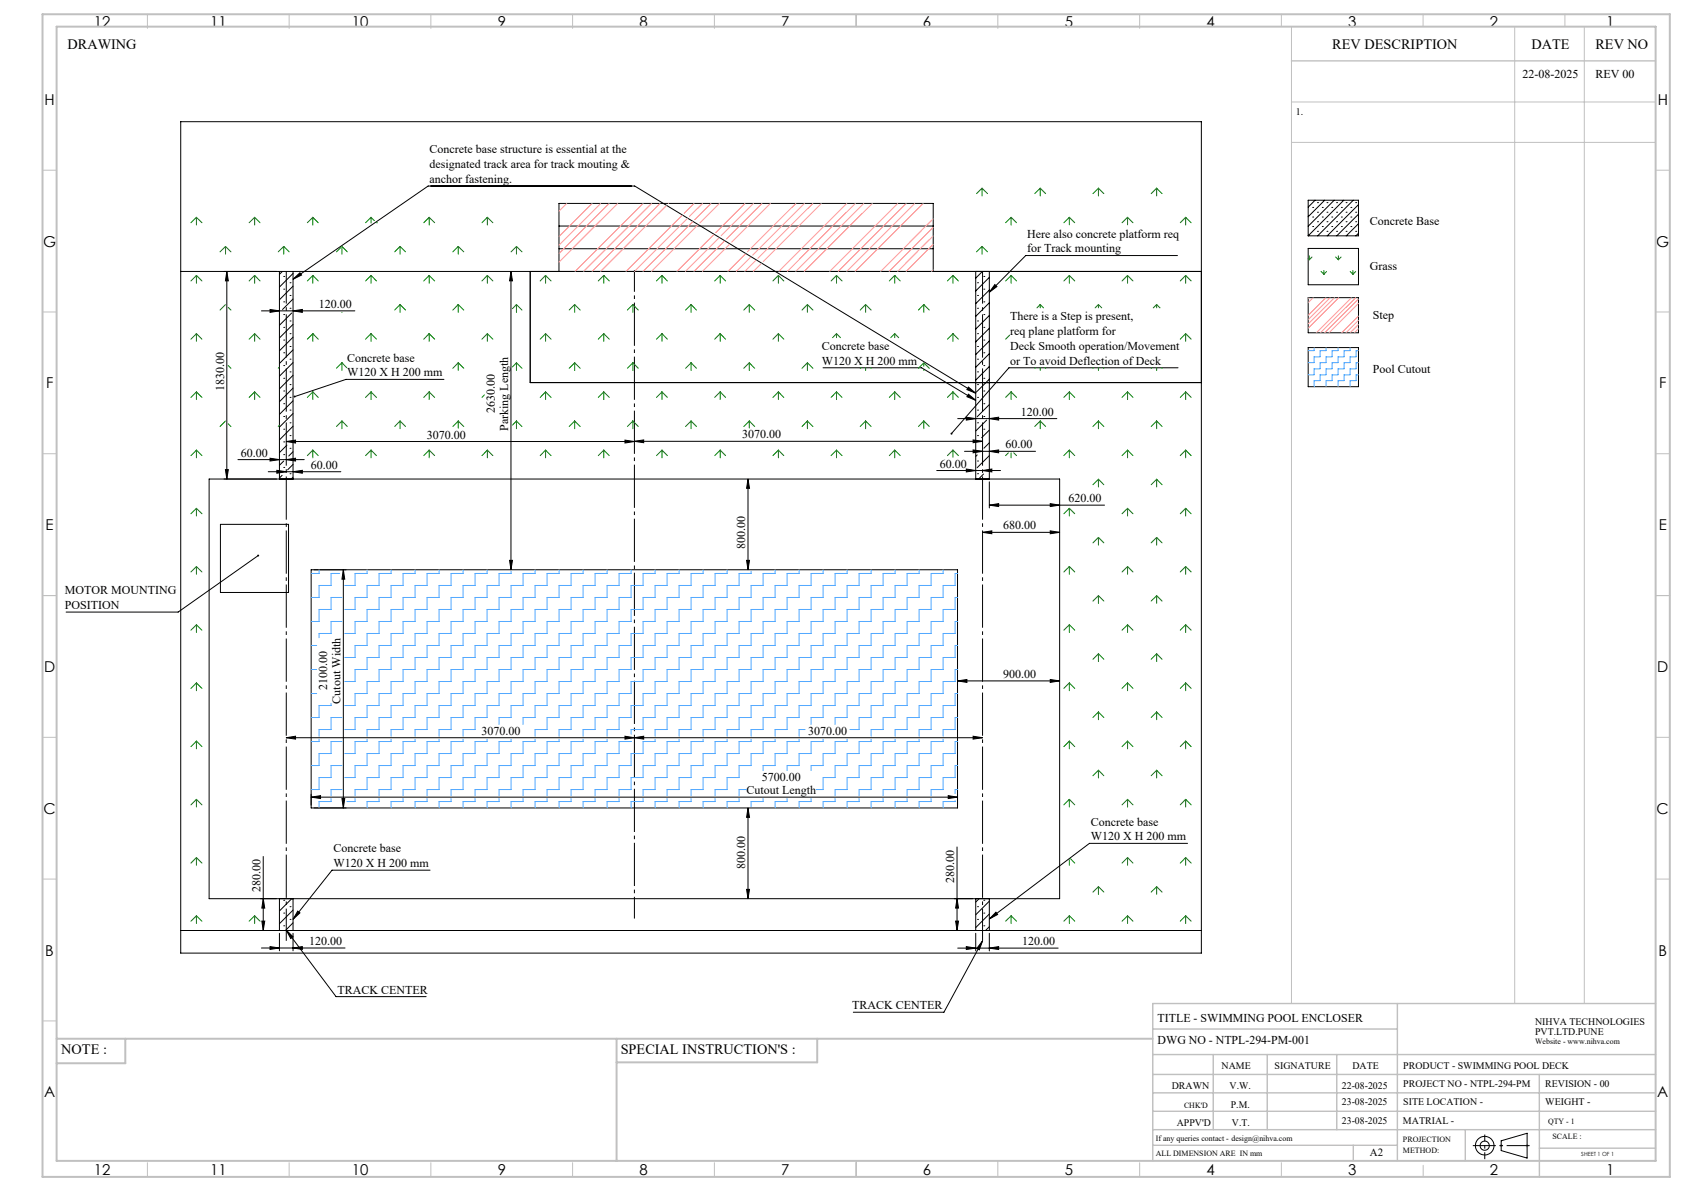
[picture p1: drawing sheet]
<svg xmlns="http://www.w3.org/2000/svg" width="594mm" height="420mm" viewBox="0 0 594 420" stroke-linecap="round" stroke-linejoin="round" font-family="sans-serif">
<g fill="none" stroke="#000" stroke-width=".35">
<path d="M63.7 42.9h360.1v293.2h-360.1zM197.2 79.7h132M461.4 70.6h17.8v12.6h-17.8zM463 73.1h.1M463 76.5h.1M463 79.9h.1M463.9 70.6l-2.5 2.4M464.7 71.5h.1M464.7 74.8h.1M464.7 78.2h.1M466.4 73.1h.1M466.4 76.5h.1"/>
<path d="M466.4 79.9h.1M467.3 70.6l-5.9 5.8M468.1 71.5h.1M468.1 74.8h.1M468.1 78.2h.1M469.8 73.1h.1M469.8 76.5h.1M469.8 79.9h.1M470.6 70.6l-9.2 9.2M471.5 71.5h.1M471.5 74.8h.1M471.5 78.2h.1"/>
<path d="M473.1 73.1h.1M473.1 76.5h.1M473.1 79.9h.1M474 70.6l-12.6 12.6M474.8 71.5h.1M474.8 74.8h.1M474.8 78.2h.1M476.5 73.1h.1M476.5 76.5h.1M476.5 79.9h.1M477.3 70.6l-12.5 12.6M478.2 71.5h.1"/>
<path d="M478.2 74.8h.1M478.2 78.2h.1M479.2 72.2l-11 11M479.2 75.5l-7.7 7.7M479.2 78.9l-4.3 4.3M63.7 95.7h360.1M80 95.7v73.2M80 95.7l.5 3.3h-1zM98.6 95.7v73.2M99.6 95.7l-1 1M100.1 97.5h.1M102.3 99.7h.1"/>
<path d="M103.4 96.4l-4.8 4.8M103.4 98.5l2.4-2.3 .6 .8zM103.4 98.5l47.6-32.9h72.9l120.3 73.1M103.4 95.7v73.2M180.2 95.7v105.2M180.2 95.7l.6 3.3h-1.1zM187 95.7v39.2h236.8M197.2 95.7v-24h132v24M197.2 87.7h132M344.2 95.7v73.2M344.8 99.7h.1M346.5 95.7l-2.3 2.4"/>
<path d="M347 97.5h.1M349 95.7v73.2M349 97.8l-4.8 4.8M415.3 90.1h-53.5l-12.8 13M461.4 87.6h17.8v12.8h-17.8zM464.7 81.6h.1M468.1 81.6h.1M471.5 81.6h.1M474.8 81.6h.1M478.2 81.6h.1M479.2 82.3l-.9 .9M92.2 109.6h33"/>
<path d="M95.2 109.1l3.4 .5-3.4 .6zM100.1 119.9h.1M100.1 115.4h.1M100.1 110.9h.1M100.1 106.5h.1M100.1 102h.1M102.3 117.7h.1M102.3 113.2h.1M102.3 108.7h.1M102.3 104.2h.1M102.9 110.4l-4.3 4.3M103.4 109.6l3.2-.5v1.1z"/>
<path d="M103.4 118.9l-4.8 4.8M103.4 114.4l-4.8 4.8M103.4 100.9l-4.8 4.8M103.4 105.4l-3.7 3.7M344.8 117.7h.1M344.8 113.2h.1M344.8 108.7h.1M344.8 104.2h.1M347 119.9h.1M347 115.4h.1M347 110.9h.1M347 106.5h.1"/>
<path d="M347 102h.1M349 115.8l-4.8 4.8M349 111.2l-4.8 4.8M349 106.8l-4.8 4.8M349 102.3l-4.8 4.8M350.9 100.3l.7 .8-2.6 2zM461.4 105h17.8v12.4h-17.8zM100.1 137.9h.1M100.1 133.4h.1M100.1 128.9h.1M100.1 124.4h.1M102.3 135.6h.1"/>
<path d="M102.3 131.1h.1M102.3 126.7h.1M102.3 122.2h.1M103.4 136.9l-4.8 4.8M103.4 132.3l-4.8 4.8M103.4 127.9l-4.8 4.8M103.4 123.4l-4.8 4.8M156.6 133.8h-34.6l-18.1 6.1M290.3 129.7h34.8l19.1 11.5M341.6 136.5l2.6 2.2-3.1-1.3zM341.6 139l2.6 2.2-3.1-1.3zM344.8 135.6h.1"/>
<path d="M344.8 131.1h.1M344.8 126.7h.1M344.8 122.2h.1M347 137.9h.1M347 133.4h.1M347 128.9h.1M347 124.4h.1M349 133.7l-4.6 4.6M349 129.2l-4.8 4.8M349 124.7l-4.8 4.8M349 120.2l-4.8 4.8M415.5 129.7h-59.6l-20.3 23.2"/>
<path d="M461.4 122.6h17.8v13.8h-17.8zM100.1 155.8h.1M100.1 151.4h.1M100.1 146.9h.1M100.1 142.4h.1M101 155.7l3.2-.5v1zM101 155.7h122.8M101.2 157l-2.6 2.6M102.3 158.1h.1M102.3 153.6h.1M102.3 149.1h.1M102.3 144.6h.1"/>
<path d="M102.3 140.1h.1M103.4 159.3l-1.6 1.5M103.4 150.3l-4.8 4.8M103.4 145.8l-4.8 4.8M103.4 141.3l-4.8 4.8M220.5 155.2l3.3 .5-3.3 .5zM223.8 155.6l3.2-.5v1zM223.8 155.6h122.8M337.8 147.6h35M340.2 159.2h25.1M340.9 147.1l3.3 .5-3.3 .5zM343.3 155.1l3.3 .5-3.3 .5z"/>
<path d="M343.3 158.7l3.3 .5-3.3 .5zM344.8 153.6h.1M344.8 149.1h.1M344.8 144.6h.1M344.8 140.1h.1M347 151.4h.1M347 146.9h.1M347 142.4h.1M348 148.1l-3.8 3.9M349 147.6l3.2-.5v1zM349 156.2l-1.9 1.9M349 151.7l-2.7 2.7"/>
<path d="M349 142.7l-4.3 4.3M349 159.2l3.2-.5v1zM73.8 168.9h300v148h-300zM79.5 165.6h1l-.5 3.3zM83.9 162.1h23.4M94.6 166.4h25.6M95.3 161.6l3.3 .5-3.3 .5zM97.6 165.9l3.4 .5-3.4 .5zM99.5 167.6l-.9 1M100.1 162.6l-1.5 1.5M100.1 164.8h.1M100.1 160.3h.1"/>
<path d="M101 162.1l3.2-.5v1zM102.3 167.1h.1M103.4 168.3l-.7 .6M103.4 163.8l-1.9 1.9M103.4 166.4l3.2-.5v1zM263.8 168.9v32M263.8 168.9l.6 3.3h-1.1zM330.4 165.9h22.5M340.9 165.4l3.3 .5-3.3 .5zM344.7 160.4l-.5 .6M344.8 167.1h.1M344.8 162.6h.1"/>
<path d="M346.6 165.9l3.2-.5v1zM346.9 167.2l-1.7 1.7M349 160.7l-4.3 4.2M349 178.1l3.2-.5v1zM349 169.9v9.2M349 178.1h40.6M370.5 177.6l3.3 .5-3.3 .5zM77.8 184.9h24v24h-24zM91.1 195.9l-28.3 19.9h-39.5M179.7 197.6h1.1l-.6 3.3zM263.3 197.6h1.1l-.6 3.3zM346.6 187.7l3.2-.5v1z"/>
<path d="M346.6 187.7h27.2M370.5 187.2l3.3 .5-3.3 .5zM109.7 200.9h228v84h-228zM121.1 200.9v84M121.1 200.9l.5 3.3h-1zM370.5 239.6l3.3 .5-3.3 .5zM220.5 259.6l3.3 .6-3.3 .4zM337.7 240.1l3.4-.5v1zM337.7 240.1h36.1M343.3 259.6l3.3 .6-3.3 .4zM101 260.2l3.2-.6v1zM101 260.2h245.6"/>
<path d="M223.8 260.2l3.2-.6v1zM109.7 281.1l3.4-.5v1zM109.7 281.1h228M120.6 281.6h1l-.5 3.3zM263.8 284.9v32M263.8 284.9l.6 3.3h-1.1zM334.5 280.6l3.2 .5-3.2 .5zM337.6 298.7v29.4M418.9 297.4h-34.6l-35.3 26.7M92.9 302v26.1M92.9 316.9l.5 3.3h-1zM98.6 316.9v11.2"/>
<path d="M100.1 317.5h.1M102.3 319.7h.1M102.9 316.9l-4.3 4.4M103.4 316.9v11.2M151.7 306.9h-34.6l-13.7 17.3M263.3 313.6h1.1l-.6 3.3zM337.6 316.9l.5 3.3h-1zM344.2 316.9v11.2M344.8 319.7h.1M345.4 316.9l-1.2 1.2M347 317.5h.1M349 317.8l-4.8 4.8"/>
<path d="M349 316.9v11.2M63.7 328.1h360.1M92.2 334.3h29.5M92.4 324.8h1l-.5 3.3zM95.2 333.8l3.4 .5-3.4 .5zM98.6 329.1v6.2M100.1 326.5h.1M100.1 322h.1M101 328l2.4 2.4-.8 .6zM101 328l17.5 23.5h31.8M102.3 324.2h.1M103.4 325.4l-2.7 2.7"/>
<path d="M103.4 320.9l-4.8 4.8M103.4 334.3l3.2-.5v1zM103.4 329.1v6.2M105 321.3l.8 .6-2.4 2.3zM337.1 324.8h1l-.5 3.3zM337.8 334.3h35.4M340.9 333.8l3.3 .5-3.3 .5zM344.2 329.1v6.2M344.8 324.2h.1M346.6 331.8l-13.6 25.2h-32M346.6 331.8l-1.2 3.1-.8-.4zM347 326.5h.1"/>
<path d="M347 322h.1M349 334.3l3.2-.5v1zM349 329.1v6.2M349 326.8l-1.4 1.3M349 322.3l-4.8 4.8M351.3 321.7l.6 .8-2.9 1.6zM529.5 402.3l9.2-2.7v8.8l-9.2-2.7z"/>
<circle cx="523.7" cy="404" r="1.62"/>
<circle cx="523.7" cy="404" r="3.3"/>
</g>
<g fill="none" stroke="#c0c0c0" stroke-width=".35">
<path d="M52 5v5M102 5v5M152 5v5M202 5v5M252 5v5M302 5v4.4M352 5v5M402 5v5M452 5v4.4M455.5 9.4v344.5M502 5v4.4M534.3 9.4v344.5"/>
<path d="M552 5v4.4M558.8 9.4v344.5M455.5 36h128.5M455.5 50.2h128.5M15 60h5M584 60h5M15 110h5M584 110h5M15 160h5M584 160h5M15 210h5M584 210h5"/>
<path d="M15 260h5M584 260h5M15 310h5M584 310h5M15 360h5M52 410v5M102 410v5M152 410v5M202 410v5M252 410v5M302 409.4v5.6M352 409.4v5.6"/>
<path d="M402 410v5M452 410v5M502 410.9v4.1M529 404h1M529.2 403.7l.7 .7M529.5 403.5v1M529.9 403.7l-.7 .7M538.1 404h1.1M538.3 403.7l.7 .7M538.7 403.5v1M539 403.7l-.7 .7"/>
</g>
<path d="M223.8 323.9v-228.7" fill="none" stroke="#000" stroke-width=".35" stroke-dasharray="15.2 1.3 1.3 1.3" stroke-dashoffset="7.6" stroke-linecap="butt"/>
<path d="M519.5 404h20.1" fill="none" stroke="#000" stroke-width=".35" stroke-dasharray="15.2 1.3 1.3 1.3" stroke-dashoffset="7.1" stroke-linecap="butt"/>
<path d="M523.7 408.8v-8.7" fill="none" stroke="#000" stroke-width=".35" stroke-dasharray="15.2 1.3 1.3 1.3" stroke-dashoffset="12.8" stroke-linecap="butt"/>
<path d="M101 331.8v-236.1M346.6 331.8v-236.1" fill="none" stroke="#000" stroke-width=".35" stroke-dasharray="15.2 1.3 1.3 1.3" stroke-dashoffset="3.9" stroke-linecap="butt"/>
<g fill="none" stroke="#008000" stroke-width=".35">
<path d="M69.3 76.6v2.8M69.3 76.6l-2 1.9M69.3 76.6l1.9 1.9M89.8 76.6v2.8M89.8 76.6l-1.9 1.9M89.8 76.6l1.9 1.9M110.3 76.6v2.8M110.3 76.6l-1.9 1.9M110.3 76.6l2 1.9M130.9 76.6v2.1M130.9 76.6l-2 1.9M130.9 76.6l1.1 1.2"/>
<path d="M132.8 78.5h.1M151.4 76.6v2.8M151.4 76.6l-1.9 1.9M151.4 76.6l1.9 1.9M171.9 76.6v2.8M171.9 76.6l-1.9 1.9M171.9 76.6l1.9 1.9M346.4 66.4v2.7M346.4 66.4l-1.9 1.9M346.4 66.4l1.9 1.9M356.7 76.6v2.8M356.7 76.6l-2 1.9"/>
<path d="M356.7 76.6l1.9 1.9M366.9 66.4v2.7M366.9 66.4l-1.9 1.9M366.9 66.4l1.9 1.9M377.2 76.6v2.7M377.2 76.6l-2 1.9M377.2 76.6l1.9 1.9M387.5 66.4v2.7M387.5 66.4l-2 1.9M387.5 66.4l1.9 1.9M397.7 76.6v2.7M397.7 76.6l-1.9 1.9"/>
<path d="M397.7 76.6l1.9 1.9M408 66.4v2.7M408 66.4l-2 1.9M408 66.4l1.9 1.9M418.2 76.6v2.8M418.2 76.6l-1.9 1.9M418.2 76.6l2 1.9M69.3 97.1v2.8M69.3 97.1l-2 2M69.3 97.1l1.9 2M79.6 86.9v2.7M79.6 86.9l-2 1.9"/>
<path d="M79.6 86.9l1.9 1.9M89.8 97.1v2.8M89.8 97.1l-1.9 2M89.8 97.1l1.9 2M100.1 86.9v2.7M100.1 86.9l-2 1.9M100.1 86.9l1.9 1.9M110.3 97.1v2.8M110.3 97.1l-1.9 2M110.3 97.1l2 2M120.1 87.4l-1.4 1.4M120.6 87v2.6"/>
<path d="M120.7 87l1.8 1.8M130.9 97.1v2.8M130.9 97.1l-2 2M130.9 97.1l1.9 2M141.1 86.9v2.7M141.1 86.9l-1.9 1.9M141.1 86.9l2 1.9M151.4 97.1v2.8M151.4 97.1l-1.9 2M151.4 97.1l1.9 2M161.6 86.9v2.7M161.6 86.9l-1.9 1.9"/>
<path d="M161.6 86.9l2 1.9M171.9 97.1v2.8M171.9 97.1l-1.9 2M171.9 97.1l1.9 2M182.2 86.9v2.7M182.2 86.9l-1.9 1.9M182.2 86.9l1.9 1.9M192.4 97.1v2.8M192.4 97.1l-1.9 2M192.4 97.1l2 2M213 97.1v2.8M213 97.1l-2 2"/>
<path d="M213 97.1l1.9 2M233.5 97.1v2.8M233.5 97.1l-1.9 2M233.5 97.1l1.9 2M254 97.1v2.8M254 97.1l-1.9 2M254 97.1l1.9 2M274.6 97.1v2.8M274.6 97.1l-2 2M274.6 97.1l1.9 2M295.1 97.1v2.8M295.1 97.1l-1.9 2"/>
<path d="M295.1 97.1l1.9 2M315.6 97.1v2.8M315.6 97.1l-1.9 2M315.6 97.1l1.9 2M336.1 97.1v2.8M336.1 97.1l-1.9 2M336.1 97.1l2 2M346.4 86.9v2.7M346.4 86.9l-1.9 1.9M346.4 86.9l1.9 1.9M356.7 97.1v2.8M356.7 97.1l-2 2"/>
<path d="M356.7 97.1l1.9 2M377.2 97.1v2.8M377.2 97.1l-2 2M377.2 97.1l1.9 2M397.7 97.1v2.8M397.7 97.1l-1.9 2M397.7 97.1l1.9 2M418.2 97.1v2.8M418.2 97.1l-1.9 2M418.2 97.1l2 2M461.4 91.2l.4 .4M461.8 90.2v1.4"/>
<path d="M462.8 90.6l-1 1M466 95.8l1 .9M467 95.4v1.3M467.9 95.8l-.9 .9M471.1 90.6l1 1M472.1 90.2v1.4M473 90.6l-.9 1M476.2 95.8l1 .9M477.2 95.4v1.3M478.2 95.8l-1 .9M69.3 117.7v2.7M69.3 117.7l-2 1.9"/>
<path d="M69.3 117.7l1.9 1.9M79.5 107.4l-1.9 1.9M80.5 108.4l1 .9M89.8 117.7v2.7M89.8 117.7l-1.9 1.9M89.8 117.7l1.9 1.9M110.3 117.7v2.7M110.3 117.7l-1.9 1.9M110.3 117.7l2 1.9M120.6 110.1v.1M130.9 117.7v2.7M130.9 117.7l-2 1.9"/>
<path d="M130.9 117.7l1.9 1.9M141.1 107.4v2.8M141.1 107.4l-1.9 1.9M141.1 107.4l2 1.9M151.4 117.7v2.7M151.4 117.7l-1.9 1.9M151.4 117.7l1.9 1.9M161.6 107.4v2.8M161.6 107.4l-1.9 1.9M161.6 107.4l2 1.9M171.9 117.7v2.7M171.9 117.7l-1.9 1.9"/>
<path d="M171.9 117.7l1.9 1.9M182.2 107.4v2.8M182.2 107.4l-1.4 1.4M182.2 107.4l1.9 1.9M192.4 117.7v2.7M192.4 117.7l-1.9 1.9M192.4 117.7l2 1.9M202.7 107.4v2.8M202.7 107.4l-1.9 1.9M202.7 107.4l1.9 1.9M213 117.7v2.7M213 117.7l-2 1.9"/>
<path d="M213 117.7l1.9 1.9M223.2 107.4v2.8M223.2 107.4l-1.9 1.9M223.2 107.4l1.9 1.9M233.5 117.7v2.7M233.5 117.7l-1.9 1.9M233.5 117.7l1.9 1.9M243.8 107.4v2.8M243.8 107.4l-2 1.9M243.8 107.4l1.9 1.9M254 117.7v2.7M254 117.7l-1.9 1.9"/>
<path d="M254 117.7l1.9 1.9M264.3 107.4v2.8M264.3 107.4l-1.9 1.9M264.3 107.4l1.9 1.9M274.6 117.7v2.7M274.6 117.7l-2 1.9M274.6 117.7l1.9 1.9M284.8 107.4v2.8M284.8 107.4l-1.9 1.9M284.8 107.4l1.9 1.9M295.1 117.7v1.4M295.1 117.7l-1.4 1.4"/>
<path d="M295.1 117.7l1.4 1.4M305.3 107.4v2.8M305.3 107.4l-1.9 1.9M305.3 107.4l2 1.9M315.6 117.7v1.4M315.6 117.7l-1.4 1.4M315.6 117.7l1.4 1.4M325.9 107.4v2.8M325.9 107.4l-1.9 1.9M325.9 107.4l1.9 1.9M336.1 117.7v2.7M336.1 117.7l-1.9 1.9"/>
<path d="M336.1 117.7l2 1.9M356.1 118.2l-1.4 1.4M366.9 107.4v1.2M366.9 107.4l-1.1 1.2M366.9 107.4l1.2 1.2M387.5 107.4v1.2M387.5 107.4l-1.2 1.2M387.5 107.4l1.1 1.2M408 107.4v1.2M408 107.4l-1.2 1.2M408 107.4l1.2 1.2M418.2 117.7v2.7"/>
<path d="M418.2 117.7l-1.9 1.9M418.2 117.7l2 1.9M69.3 138.2v2.7M69.3 138.2l-2 1.9M69.3 138.2l1.9 1.9M80.5 128.9l1 1M89.8 138.2v2.7M89.8 138.2l-1.9 1.9M89.8 138.2l1.9 1.9M98.6 129.5l-.5 .4M110.3 138.2v2.7M110.3 138.2l-1.9 1.9"/>
<path d="M110.3 138.2l2 1.9M120.6 127.9v2.8M120.6 127.9l-1.9 2M120.6 127.9l1.7 1.8M130.9 138.2v2.7M130.9 138.2l-2 1.9M130.9 138.2l1.9 1.9M151.4 138.2v2.7M151.4 138.2l-1.9 1.9M151.4 138.2l1.9 1.9M161.6 127.9v2.8M161.6 127.9l-1.9 2"/>
<path d="M161.6 127.9l2 2M170.9 139.3l-.9 .8M182.2 127.9v2.8M182.2 127.9l-1.4 1.5M182.2 127.9l1.9 2M192.4 138.2v2.7M192.4 138.2l-1.9 1.9M192.4 138.2l2 1.9M202.7 127.9v2.8M202.7 127.9l-1.9 2M202.7 127.9l1.9 2M213 138.2v2.7"/>
<path d="M213 138.2l-2 1.9M213 138.2l1.9 1.9M223.2 127.9v2.8M223.2 127.9l-1.9 2M223.2 127.9l1.9 2M233.5 138.2v2.7M233.5 138.2l-1.9 1.9M233.5 138.2l1.9 1.9M243.8 127.9v2.8M243.8 127.9l-2 2M243.8 127.9l1.9 2M254 138.2v2.7"/>
<path d="M254 138.2l-1.9 1.9M254 138.2l1.9 1.9M264.3 127.9v2.8M264.3 127.9l-1.9 2M264.3 127.9l1.9 2M274.6 138.2v2.7M274.6 138.2l-2 1.9M274.6 138.2l1.9 1.9M284.8 127.9v2.8M284.8 127.9l-1.9 2M284.8 127.9l1.9 2M295.1 138.2v2.7"/>
<path d="M295.1 138.2l-1.9 1.9M295.1 138.2l1.9 1.9M303.7 129.6l-.3 .3M305.3 129.6v1.1M307 129.6l.3 .3M315.6 138.2v2.7M315.6 138.2l-1.9 1.9M315.6 138.2l1.9 1.9M325.8 128l-1.8 1.9M325.9 128v1.2M325.9 130.3v.4M326.1 128.2l1.7 1.7"/>
<path d="M336.1 138.2v2.7M336.1 138.2l-1.9 1.9M336.1 138.2l2 1.9M356.7 138.2v2.7M356.7 138.2l-2 1.9M356.7 138.2l1.9 1.9M365.3 129.6l-.3 .3M366.9 129.6v1.1M368.5 129.6l.3 .3M377.2 138.2v2.7M377.2 138.2l-2 1.9M377.2 138.2l1.9 1.9"/>
<path d="M385.8 129.6l-.3 .3M387.5 129.6v1.1M389.1 129.6l.3 .3M397.7 138.2v2.7M397.7 138.2l-1.9 1.9M397.7 138.2l1.9 1.9M406.3 129.6l-.3 .3M408 129.6v1.1M409.6 129.6l.3 .3M418.2 138.2v2.7M418.2 138.2l-1.9 1.9M418.2 138.2l2 1.9"/>
<path d="M69.3 158.7v2.7M69.3 158.7l-2 2M69.3 158.7l1.9 2M79.5 148.5l-1.9 1.9M80.5 149.5l1 .9M98.6 150l-.5 .4M110.3 158.7v2.7M110.3 158.7l-1.9 2M110.3 158.7l2 2M120.6 148.5v2.7M120.6 148.5l-1.9 1.9M120.6 148.5l1.9 1.9"/>
<path d="M130.9 158.7v2.7M130.9 158.7l-2 2M130.9 158.7l1.9 2M141.1 148.5v2.7M141.1 148.5l-1.9 1.9M141.1 148.5l2 1.9M151.4 158.7v2.7M151.4 158.7l-1.9 2M151.4 158.7l1.9 2M161.6 148.5v2.5M161.6 148.5l-1.9 1.9M161.6 148.5l2 1.9"/>
<path d="M171.9 158.7v2.7M171.9 158.7l-1.9 2M171.9 158.7l1.9 2M182.2 148.5v2.7M182.2 148.5l-1.4 1.4M182.2 148.5l1.9 1.9M192.4 158.7v2.7M192.4 158.7l-1.9 2M192.4 158.7l2 2M202.7 148.5v2.7M202.7 148.5l-1.9 1.9M202.7 148.5l1.9 1.9"/>
<path d="M213 158.7v2.7M213 158.7l-2 2M213 158.7l1.9 2M223.2 148.5v2.7M223.2 148.5l-1.9 1.9M223.2 148.5l1.9 1.9M233.5 158.7v2.7M233.5 158.7l-1.9 2M233.5 158.7l1.9 2M243.8 148.5v2.7M243.8 148.5l-2 1.9M243.8 148.5l1.9 1.9"/>
<path d="M254 158.7v2.7M254 158.7l-1.9 2M254 158.7l1.9 2M264.3 148.5v2.4M264.3 148.5l-1.9 1.9M264.3 148.5l1.9 1.9M274.6 158.7v2.7M274.6 158.7l-2 2M274.6 158.7l1.9 2M284.8 148.5v2.7M284.8 148.5l-1.9 1.9M284.8 148.5l1.9 1.9"/>
<path d="M295.1 158.7v2.7M295.1 158.7l-1.9 2M295.1 158.7l1.9 2M305.3 148.5v2.7M305.3 148.5l-1.9 1.9M305.3 148.5l2 1.9M315.6 158.7v2.7M315.6 158.7l-1.9 2M315.6 158.7l1.9 2M325.9 148.5v2.7M325.9 148.5l-1.9 1.9M325.9 148.5l1.9 1.9"/>
<path d="M336.1 158.7v2.5M336.1 158.7l-1.9 2M336.1 158.7l2 2M355.7 159.7l-1 1M356.7 159.7v1.7M357.6 159.7l1 1M366.9 148.5v2.7M366.9 148.5l-1.9 1.9M366.9 148.5l1.9 1.9M377.2 158.7v2.7M377.2 158.7l-2 2M377.2 158.7l1.9 2"/>
<path d="M387.5 148.5v2.7M387.5 148.5l-2 1.9M387.5 148.5l1.9 1.9M397.7 158.7v2.7M397.7 158.7l-1.9 2M397.7 158.7l1.9 2M408 148.5v2.7M408 148.5l-2 1.9M408 148.5l1.9 1.9M418.2 158.7v2.7M418.2 158.7l-1.9 2M418.2 158.7l2 2"/>
<path d="M69.3 179.3v2.7M69.3 179.3l-2 1.9M69.3 179.3l1.9 1.9M377.2 179.3v2.7M377.2 179.3l-2 1.9M377.2 179.3l1.9 1.9M387.5 169v2.7M387.5 169l-2 1.9M387.5 169l1.9 1.9M397.7 179.3v2.7M397.7 179.3l-1.9 1.9M397.7 179.3l1.9 1.9"/>
<path d="M408 169v2.7M408 169l-2 1.9M408 169l1.9 1.9M418.2 179.3v2.7M418.2 179.3l-1.9 1.9M418.2 179.3l2 1.9M69.3 199.8v2.7M69.3 199.8l-2 1.9M69.3 199.8l1.9 1.9M377.2 199.8v2.7M377.2 199.8l-2 1.9M377.2 199.8l1.9 1.9"/>
<path d="M387.5 189.5v2.7M387.5 189.5l-2 1.9M387.5 189.5l1.9 1.9M397.7 199.8v2.7M397.7 199.8l-1.9 1.9M397.7 199.8l1.9 1.9M408 189.5v2.7M408 189.5l-2 1.9M408 189.5l1.9 1.9M418.2 199.8v2.7M418.2 199.8l-1.9 1.9M418.2 199.8l2 1.9"/>
<path d="M387.5 210.1v2.7M387.5 210.1l-2 1.9M387.5 210.1l1.9 1.9M408 210.1v2.7M408 210.1l-2 1.9M408 210.1l1.9 1.9M69.3 220.3v2.7M69.3 220.3l-2 1.9M69.3 220.3l1.9 1.9M377.2 220.3v2.7M377.2 220.3l-2 1.9M377.2 220.3l1.9 1.9"/>
<path d="M387.5 230.6v2.7M387.5 230.6l-2 1.9M387.5 230.6l1.9 1.9M397.7 220.3v2.7M397.7 220.3l-1.9 1.9M397.7 220.3l1.9 1.9M408 230.6v2.7M408 230.6l-2 1.9M408 230.6l1.9 1.9M418.2 220.3v2.7M418.2 220.3l-1.9 1.9M418.2 220.3l2 1.9"/>
<path d="M69.3 240.8v2.8M69.3 240.8l-2 2M69.3 240.8l1.9 2M377.2 240.8v2.8M377.2 240.8l-2 2M377.2 240.8l1.9 2M387.5 251.1v2.7M387.5 251.1l-2 1.9M387.5 251.1l1.9 1.9M397.7 240.8v2.8M397.7 240.8l-1.9 2M397.7 240.8l1.9 2"/>
<path d="M408 251.1v2.7M408 251.1l-2 1.9M408 251.1l1.9 1.9M418.2 240.8v2.8M418.2 240.8l-1.9 2M418.2 240.8l2 2M69.3 261.4v2.7M69.3 261.4l-2 1.9M69.3 261.4l1.9 1.9M377.2 261.4v2.7M377.2 261.4l-2 1.9M377.2 261.4l1.9 1.9"/>
<path d="M387.5 271.6v2.7M387.5 271.6l-2 2M387.5 271.6l1.9 2M397.7 261.4v2.7M397.7 261.4l-1.9 1.9M397.7 261.4l1.9 1.9M408 271.6v2.7M408 271.6l-2 2M408 271.6l1.9 2M418.2 261.4v2.7M418.2 261.4l-1.9 1.9M418.2 261.4l2 1.9"/>
<path d="M69.3 281.9v2.7M69.3 281.9l-2 1.9M69.3 281.9l1.9 1.9M377.2 281.9v2.7M377.2 281.9l-2 1.9M377.2 281.9l1.9 1.9M397.7 281.9v2.7M397.7 281.9l-1.9 1.9M397.7 281.9l1.9 1.9M418.2 281.9v2.7M418.2 281.9l-1.9 1.9M418.2 281.9l2 1.9"/>
<path d="M69.3 302.4v2.7M69.3 302.4l-2 2M69.3 302.4l1.9 2M377.2 303.2v1.9M377.6 302.8l1.5 1.6M387.5 312.7v2.7M387.5 312.7l-2 1.9M387.5 312.7l1.9 1.9M397.7 302.4v2.7M397.7 302.4l-1.9 2M397.7 302.4l1.9 2M408 312.7v2.7"/>
<path d="M408 312.7l-2 1.9M408 312.7l1.9 1.9M418.2 302.4v2.7M418.2 302.4l-1.9 2M418.2 302.4l2 2M69.3 323v2.7M69.3 323l-2 1.9M69.3 323l1.9 1.9M89.8 323v2.7M89.8 323l-1.9 1.9M89.8 323l1.9 1.9M356.7 323v2.7"/>
<path d="M356.7 323l-2 1.9M356.7 323l1.9 1.9M377.2 323v2.7M377.2 323l-2 1.9M377.2 323l1.9 1.9M397.7 323v2.7M397.7 323l-1.9 1.9M397.7 323l1.9 1.9M418.2 323v2.7M418.2 323l-1.9 1.9M418.2 323l2 1.9"/>
</g>
<g fill="none" stroke="#ff8080" stroke-width=".35">
<path d="M199.9 71.7l-2.7 2.8M208.9 71.7l-11.7 11.7M211.9 71.7l-14.7 14.7M214.9 71.7l-17.7 17.7M217.9 71.7l-20.7 20.7M226.9 71.7l-24.1 24M229.8 71.7l-24 24M232.8 71.7l-24 24M235.1 72.5l-23.3 23.2M235.8 71.7v.1M240.6 75.9l-19.8 19.8M242.5 77.1l-18.7 18.6"/>
<path d="M244.3 78.2l-17.5 17.5M244.8 71.7l-3.5 3.5M246.2 79.3l-16.4 16.4M247.8 71.7l-4.6 4.6M250.8 71.7l-5.7 5.8M253.8 71.7l-6.9 6.9M262.8 71.7l-10.3 10.3M265.8 71.7l-11.4 11.4M268.8 71.7l-12.6 12.6M271.7 71.7l-13.6 13.7M280.7 71.7l-17.1 17.1M283.7 71.7l-18.2 18.3"/>
<path d="M286.7 71.7l-19.4 19.4M289.7 71.7l-20.5 20.5M298.7 71.7l-23.9 24M301.7 71.7l-24 24M304.7 71.7l-24 24M307.7 71.7l-24 24M316.7 71.7l-24 24M319.7 71.7l-24 24M322.7 71.7l-24 24M325.6 71.7l-24 24M329.2 77.2l-18.6 18.5M251.8 82.7l-13 13"/>
<path d="M253.6 83.9l-11.8 11.8M255.5 85l-10.7 10.7M257.4 86.1l-9.6 9.6M262.9 89.6l-6.1 6.1M264.8 90.7l-5.1 5M266.6 91.8l-3.9 3.9M268.5 93l-2.8 2.7M329.2 86.2l-9.6 9.5M329.2 83.2l-12.6 12.5M329.2 80.2l-15.6 15.5M329.2 95.1l-.6 .6M461.7 105l-.3 .3"/>
<path d="M463.2 105l-1.8 1.7M467.7 105l-6.3 6.2M469.2 105l-7.8 7.7M470.7 105l-9.3 9.2M472.2 105l-10.8 10.7M476.7 105l-12.4 12.4M478.2 105l-12.4 12.4M479.2 111.5l-5.9 5.9M479.2 112.9l-4.4 4.5M479.2 105.5l-11.9 11.9M479.2 114.5l-2.9 2.9M479.2 107l-10.4 10.4"/>
<path d="M479.2 115.9l-1.5 1.5"/>
</g>
<g fill="none" stroke="#c0c0c0" stroke-width=".5">
<path d="M455.5 21.5h128.5M492.9 353.9v55.5M584 353.9h-177.4v55.5M406.6 371.9h177.4M406.6 378.9h177.4M406.6 362.9h86.3M428 371.9v26.5M447 371.9v26.5M471.5 371.9v26.5M543 378.9v36.1M406.6 391.9h177.4M406.6 385.4h177.4"/>
<path d="M406.6 398.4h177.4M516.9 398.4v11M406.6 403.9h86.3M477.3 403.9v5.5M543 404.9h41"/>
</g>
<path d="M15 5h574v410h-574zM20 9.4h564v400h-564zM20 366.3h386.6M44.2 366.3v8.6h-24.2M217.5 366.3v43.1M288.3 366.3v8.3h-70.8" fill="none" stroke="#c0c0c0" stroke-width=".7"/>
<g fill="none" stroke="#53a9ff" stroke-width=".35">
<path d="M463.5 122.6v1.1h-2.1M467.7 122.6v1.1h-2v2.1h-2.2v2.1h-2.1M472 122.6v1.1h-2.1v2.1h-2.2v2.1h-2v2.2h-2.2v2.1h-2.1M476.2 122.6v1.1h-2.1v2.1h-2.1v2.1h-2.1v2.2h-2.2v2.1h-2v2h-2.2v2.2M479.2 123.7h-.8v2.1h-2.2v2.1h-2.1v2.2h-2.1v2.1h-2.1v2h-2.2v2.2M479.2 127.9h-.8v2.2h-2.2v2.1h-2.1v2h-2.1v2.2M479.2 132.2h-.8v2h-2.2v2.2M112.5 200.9v1.3h-2.8M119.8 202.2h-3v4.3h-4.3v4.2h-2.8M120.6 219.2h-3.8v4.2h-4.3v1.5M120.6 210.7h-3.8v4.2h-4.3v4.3h-2.8M129.5 200.9v1.3h-4.3v4.3h-3.6"/>
<path d="M137.9 200.9v1.3h-4.2v4.3h-4.2v4.2h-4.3v4.2h-3.6M146.4 200.9v1.3h-4.2v4.3h-4.3v4.2h-4.2v4.2h-4.2v4.3h-4.3v4.2h-3.6M154.9 200.9v1.3h-4.3v4.3h-4.2v4.2h-4.2v4.2h-4.3v4.3h-4.2v4.2h-4.2v4.2h-4.3v4.3h-3.6M163.3 200.9v1.3h-4.2v4.3h-4.2v4.2h-4.3v4.2h-4.2v4.3h-4.2v4.2h-4.3v4.2h-4.2v4.3h-4.2v4.2h-4.3v4.2h-3.6M171.8 200.9v1.3h-4.2v4.3h-4.3v4.2h-4.2v4.2h-4.2v4.3h-4.3v4.2h-4.2v4.2h-4.2v4.3h-4.3v4.2h-4.2v4.2h-4.2v4.3h-4.3v4.2h-3.6M180.3 201.4v.8h-4.3v4.3h-4.2v4.2h-4.2v4.2h-4.3v4.3h-4.2v4.2h-4.2v4.2h-4.3v4.3h-4.2v4.2h-4.2v4.2h-4.3v4.3h-4.2v4.2h-4.2v4.2h-4.3v4.3h-3.6M188.7 200.9v1.3h-4.2v4.3h-4.2v4.2h-4.3v4.2h-4.2v4.3h-4.2v4.2h-4.3v4.2h-4.2v4.3h-4.2v4.2h-4.3v4.2h-4.2v4.3h-4.2v4.2h-4.3v4.2h-4.2v4.3h-4.2v2.3M197.2 200.9v1.3h-4.2v4.3h-4.3v4.2h-4.2v4.2h-4.2v4.3h-4.3v4.2h-4.2v4.2h-4.2v4.3h-4.3v4.2h-4.2v4.2h-4.2v4.3h-4.3v4.2h-4.2v4.2h-4.2v4.3h-4.3v2.3M205.7 200.9v1.3h-4.3v4.3h-4.2v4.2h-4.2v4.2h-4.3v4.3h-4.2v4.2h-4.2v4.2h-4.3v4.3h-4.2v4.2h-4.2v4.2h-4.3v4.3h-4.2v4.2h-4.2v4.2h-4.3v4.3h-4.2v2.3M214.1 200.9v1.3h-4.2v4.3h-4.2v4.2h-4.3v4.2h-4.2v4.3h-4.2v4.2h-4.3v4.2h-4.2v4.3h-4.2v4.2h-4.3v4.2h-4.2v4.3h-4.2v4.2h-4.3v4.2h-4.2v4.3h-4.2v2.3M222.6 200.9v1.3h-4.2v4.3h-4.3v4.2h-4.2v4.2h-4.2v4.3h-4.3v4.2h-4.2v4.2h-4.2v4.3h-4.3v4.2h-4.2v4.2h-4.2v4.3h-4.3v4.2h-4.2v4.2h-4.2v4.3h-4.3v2.3M231.1 200.9v1.3h-4.3v4.3h-4.2v4.2h-4.2v4.2h-4.3v4.3h-4.2v4.2h-4.2v4.2h-4.3v4.3h-4.2v4.2h-4.2v4.2h-4.3v4.3h-4.2v4.2h-4.2v4.2h-4.3v2.5"/>
<path d="M239.5 200.9v1.3h-4.2v4.3h-4.2v4.2h-4.3v4.2h-4.2v4.3h-4.2v4.2h-4.3v4.2h-4.2v4.3h-4.2v4.2h-4.3v4.2h-4.2v4.3h-4.2v4.2h-4.3v4.2h-4.2v2.5M248 200.9v1.3h-4.2v4.3h-4.3v4.2h-4.2v4.2h-4.2v4.3h-4.3v4.2h-4.2v4.2h-4.2v4.3h-4.3v4.2h-4.2v4.2h-4.2v4.3h-4.3v4.2h-4.2v4.2h-4.2v4.3h-4.3v2.3M256.5 200.9v1.3h-4.3v4.3h-4.2v4.2h-4.2v4.2h-4.3v4.3h-4.2v4.2h-4.2v4.2h-4.3v4.3h-4.2v4.2h-4.2v4.2h-4.3v4.3h-4.2v4.2h-4.2v4.2h-4.3v4.3h-4.2v2.3M264.9 201.4v.8h-4.2v4.3h-4.2v4.2h-4.3v4.2h-4.2v4.3h-4.2v4.2h-4.3v4.2h-4.2v4.3h-4.2v4.2h-4.3v4.2h-4.2v4.3h-4.2v4.2h-4.3v4.2h-4.2v4.3h-4.2v2.3M273.4 200.9v1.3h-4.2v4.3h-4.3v4.2h-4.2v4.2h-4.2v4.3h-4.3v4.2h-4.2v4.2h-4.2v4.3h-4.3v4.2h-4.2v4.2h-4.2v4.3h-4.3v4.2h-4.2v4.2h-4.2v4.3h-4.3v2.3M281.9 200.9v1.3h-4.3v4.3h-4.2v4.2h-4.2v4.2h-4.3v4.3h-4.2v4.2h-4.2v4.2h-4.3v4.3h-4.2v4.2h-4.2v4.2h-4.3v4.3h-4.2v4.2h-4.2v4.2h-4.3v4.3h-4.2v1.6M290.3 200.9v1.3h-4.2v4.3h-4.2v4.2h-4.3v4.2h-4.2v4.3h-4.2v4.2h-4.3v4.2h-4.2v4.3h-4.2v4.2h-4.3v4.2h-4.2v4.3h-4.2v4.2h-4.3v4.2h-4.2v4.3h-4.2v2.3M298.8 200.9v1.3h-4.2v4.3h-4.3v4.2h-4.2v4.2h-4.2v4.3h-4.3v4.2h-4.2v4.2h-4.2v4.3h-4.3v4.2h-4.2v4.2h-4.2v4.3h-4.3v4.2h-4.2v4.2h-4.2v4.3h-4.3v2.3M307.3 200.9v1.3h-4.3v4.3h-4.2v4.2h-4.2v4.2h-4.3v4.3h-4.2v4.2h-4.2v4.2h-4.3v4.3h-4.2v4.2h-4.2v4.2h-4.3v4.3h-4.2v4.2h-4.2v4.2h-4.3v4.3h-4.2v2.3M315.7 200.9v1.3h-4.2v4.3h-4.2v4.2h-4.3v4.2h-4.2v4.3h-4.2v4.2h-4.3v4.2h-4.2v4.3h-4.2v4.2h-4.3v4.2h-4.2v4.3h-4.2v4.2h-4.3v4.2h-4.2v4.3h-4.2v2.3M324.2 200.9v1.3h-4.2v4.3h-4.3v4.2h-4.2v4.2h-4.2v4.3h-4.3v4.2h-4.2v4.2h-4.2v4.3h-4.3v4.2h-4.2v4.2h-4.2v4.3h-4.3v4.2h-4.2v4.2h-4.2v4.3h-4.3v2.3M332.7 200.9v1.3h-4.3v4.3h-4.2v4.2h-4.2v4.2h-4.3v4.3h-4.2v4.2h-4.2v4.2h-4.3v4.3h-4.2v4.2h-4.2v4.2h-4.3v4.3h-4.2v4.2h-4.2v4.2h-4.3v4.3h-4.2v2.3"/>
<path d="M337.7 219.2h-.8v4.2h-4.2v4.2h-4.3v4.3h-4.2v4.2h-4.2v4.2h-4.3v4.3h-4.2v4.2h-4.2v4.2h-4.3v4.3h-3.2M337.7 202.2h-.8v4.3h-4.2v4.2h-4.3v4.2h-4.2v4.3h-4.2v4.2h-4.3v4.2h-4.2v4.3h-4.2v4.2h-4.3v4.2h-4.2v4.3h-4.2v4.2h-4.3v4.2h-4.2v2.5M337.7 210.7h-.8v4.2h-4.2v4.3h-4.3v4.2h-4.2v4.2h-4.2v4.3h-4.3v4.2h-4.2v4.2h-4.2v4.3h-4.3v4.2h-4.2v4.2h-4.2v2.5M109.7 236.1h2M109.7 227.6h2M337.7 227.6h-.8v4.3h-4.2v4.2h-4.3v4.2h-4.2v4.3h-4.2v4.2h-4.3v4.2h-4.2v4.3h-4.2v2.3M337.7 236.1h-.8v4.2h-4.2v4.3h-4.3v4.2h-4.2v4.2h-4.2v4.3h-4.3v2.3M109.7 244.6h2M116.8 248.1v.7h-4.3v4.2h-2.8M120.6 253h-3.8v4.3h-4.3v2.3M284 257.3h-2.1v2.3M337.7 244.6h-.8v4.2h-4.2v4.2h-4.3v4.3h-4.2v2.3"/>
<path d="M337.7 253h-.8v4.3h-4.2v2.3M112.5 260.6v.9h-2.8M120.6 270h-3.8v4.2h-4.3v4.2h-2.8M120.6 278.4h-3.8v2.2M120.6 261.5h-3.8v4.2h-4.3v4.3h-2.8M129.5 260.6v.9h-4.3v4.2h-3.6M137.9 260.6v.9h-4.2v4.2h-4.2v4.3h-4.3v4.2h-3.6M146.4 260.6v.9h-4.2v4.2h-4.3v4.3h-4.2v4.2h-4.2v4.2h-4.3v2.2M154.9 260.6v.9h-4.3v4.2h-4.2v4.3h-4.2v4.2h-4.3v4.2h-4.2v2.2M163.3 260.6v.9h-4.2v4.2h-4.2v4.3h-4.3v4.2h-4.2v4.2h-4.2v2.2M171.8 260.6v.9h-4.2v4.2h-4.3v4.3h-4.2v4.2h-4.2v4.2h-4.3v2.2M180.3 260.6v.9h-4.3v4.2h-4.2v4.3h-4.2v4.2h-4.3v4.2h-4.2v2.2"/>
<path d="M188.7 260.6v.9h-4.2v4.2h-4.2v4.3h-4.3v4.2h-4.2v4.2h-4.2v2.2M197.2 260.6v.9h-4.2v4.2h-4.3v4.3h-4.2v4.2h-4.2v4.2h-4.3v2.2M205.7 260.6v.9h-4.3v4.2h-4.2v4.3h-4.2v4.2h-4.3v4.2h-4.2v2.2M214.1 260.6v.9h-4.2v4.2h-4.2v4.3h-4.3v4.2h-4.2v4.2h-4.2v2.2M222.6 261.4l-4.2 .1v4.2h-4.3v4.3h-4.2v4.2h-4.2v4.2h-4.3v2.2M231.1 260.6v.9h-4.3v4.2h-4.2v4.3h-4.2v4.2h-4.3v4.2h-4.2v2.2M239.5 260.6v.9h-4.2v4.2h-4.2v4.3h-4.3v4.2h-4.2v4.2h-4.2v2.2M248 260.6v.9h-4.2v4.2h-4.3v4.3h-4.2v4.2h-4.2v4.2h-4.3v2.2M256.5 260.6v.9h-4.3v4.2h-4.2v4.3h-4.2v4.2h-4.3v4.2h-4.2v2.2M263.3 278.4h-2.6v2.2M264.9 260.6v.9h-4.2v4.2h-4.2v4.3h-4.3v4.2h-4.2v4.2h-4.2v2.2M273.4 260.6v.9h-4.2v4.2h-4.3v4.3h-4.2v4.2h-4.2v4.2h-4.3v2.2"/>
<path d="M281.9 260.6v.9h-4.3v4.2h-4.2v4.3h-4.2v1.7M290.3 260.6v.9h-4.2v4.2h-4.2v4.3h-4.3v1.7M298.8 260.6v.9h-4.2v4.2h-4.3v4.3h-4.2v1.7M307.3 260.6v.9h-4.3v4.2h-4.2v4.3h-4.2v4.2h-4.3v4.2h-2.4M315.7 260.6v.9h-4.2v4.2h-4.2v4.3h-4.3v4.2h-4.2v4.2h-4.2v2.2M324.2 260.6v.9h-4.2v4.2h-4.3v4.3h-4.2v4.2h-4.2v4.2h-4.3v2.2M332.7 260.6v.9h-4.3v4.2h-4.2v4.3h-4.2v4.2h-4.3v4.2h-4.2v2.2M337.7 261.5h-.8v4.2h-4.2v4.3h-4.3v4.2h-4.2v4.2h-4.2v2.2M337.7 270h-.8v4.2h-4.2v4.2h-4.3v2.2M337.7 278.4h-.8v1.4M116.8 281.6v1.1h-4.3v2.2M125.2 281.6v1.1h-2.8"/>
<path d="M133.7 281.6v1.1h-4.2v2.2M142.2 281.6v1.1h-4.3v2.2M150.6 281.6v1.1h-4.2v2.2M159.1 281.6v1.1h-4.2v2.2M167.6 281.6v1.1h-4.3v2.2M176 281.6v1.1h-4.2v2.2M184.5 281.6v1.1h-4.2v2.2M193 281.6v1.1h-4.3v2.2M201.4 281.6v1.1h-4.2v2.2M209.9 281.6v1.1h-4.2v2.2M218.4 281.6v1.1h-4.3v2.2M226.8 281.6v1.1h-4.2v2.2"/>
<path d="M235.3 281.6v1.1h-4.2v2.2M243.8 281.6v1.1h-4.3v2.2M252.2 281.6v1.1h-4.2v2.2M260.7 281.6v1.1h-4.2v2.2M269.2 281.6v1.1h-4.3v1.7M277.6 281.6v1.1h-4.2v2.2M286.1 281.6v1.1h-4.2v2.2M294.6 281.6v1.1h-4.3v2.2M303 281.6v1.1h-4.2v2.2M311.5 281.6v1.1h-4.2v2.2M320 281.6v1.1h-4.3v2.2M328.4 281.6v1.1h-4.2v2.2"/>
<path d="M336.9 282.3v.4h-4.2v2.2"/>
</g>
<g fill="#000">
<path d="M103.4 98.5l2.4-2.3 .6 .8zM341.6 136.5l2.6 2.2-3.1-1.3zM335.4 152.7v.5l.2-.3-.2 .3a.34 .34 0 0 0 .5 0 .34 .34 0 0 0-.1-.5 .34 .34 0 0 0-.4 0zM103.6 139.6v.4l.3-.1-.3 .1a.34 .34 0 0 0 .5 .1 .34 .34 0 0 0 .1-.5 .34 .34 0 0 0-.6 0zM341.6 139l2.6 2.2-3.1-1.3zM351.3 321.7l.6 .8-2.9 1.6zM105 321.3l.8 .6-2.4 2.3zM101 328l2.4 2.4-.8 .6zM346.6 331.8l-1.2 3.1-.8-.4zM90.8 195.7a.33 .33 0 0 0 0 .4 .33 .33 0 0 0 .5 .1 .33 .33 0 0 0 0-.5l-.2 .2 .2-.2zM350.9 100.3l.7 .8-2.6 2z"/>
<path d="M95.2 109.1l3.4 .5-3.4 .6zM103.4 109.6l3.2-.5v1.1z"/>
<path d="M101 155.7l3.2-.5v1zM220.5 155.2l3.3 .5-3.3 .5zM97.6 165.9l3.4 .5-3.4 .5zM103.4 166.4l3.2-.5v1z"/>
<path d="M340.9 147.1l3.3 .5-3.3 .5zM349 147.6l3.2-.5v1zM95.2 333.8l3.4 .5-3.4 .5zM103.4 334.3l3.2-.5v1zM109.7 281.1l3.4-.5v1zM334.5 280.6l3.2 .5-3.2 .5z"/>
<path d="M343.3 158.7l3.3 .5-3.3 .5zM349 159.2l3.2-.5v1z"/>
<path d="M101 162.1l3.2-.5v1zM95.3 161.6l3.3 .5-3.3 .5zM346.6 165.9l3.2-.5v1zM340.9 165.4l3.3 .5-3.3 .5zM370.5 187.2l3.3 .5-3.3 .5zM346.6 187.7l3.2-.5v1z"/>
<path d="M337.7 240.1l3.4-.5v1zM370.5 239.6l3.3 .5-3.3 .5zM349 178.1l3.2-.5v1zM370.5 177.6l3.3 .5-3.3 .5z"/>
<path d="M223.8 260.2l3.2-.6v1zM343.3 259.6l3.3 .6-3.3 .4zM223.8 155.6l3.2-.5v1zM343.3 155.1l3.3 .5-3.3 .5z"/>
<path d="M220.5 259.6l3.3 .6-3.3 .4zM101 260.2l3.2-.6v1z"/>
<path d="M92.9 316.9l.5 3.3h-1zM92.4 324.8h1l-.5 3.3zM263.8 168.9l.6 3.3h-1.1zM263.3 197.6h1.1l-.6 3.3zM263.8 284.9l.6 3.3h-1.1zM263.3 313.6h1.1l-.6 3.3zM80 95.7l.5 3.3h-1zM79.5 165.6h1l-.5 3.3zM180.2 95.7l.6 3.3h-1.1zM179.7 197.6h1.1l-.6 3.3zM121.1 200.9l.5 3.3h-1zM120.6 281.6h1l-.5 3.3z"/>
<path d="M337.6 316.9l.5 3.3h-1zM337.1 324.8h1l-.5 3.3z"/>
<path d="M340.9 333.8l3.3 .5-3.3 .5zM349 334.3l3.2-.5v1z"/>
</g>
<g font-size="5.3">
<text x="33.1" y="9.5">12</text>
<text x="74.1" y="9.5">11</text>
<text x="124.1" y="9.5">10</text>
<text x="175.6" y="9.5">9</text>
<text x="225.6" y="9.5">8</text>
<text x="275.6" y="9.5">7</text>
<text x="325.6" y="9.5">6</text>
<text x="375.6" y="9.5">5</text>
<text x="425.6" y="9.5">4</text>
<text x="475.6" y="9.5">3</text>
<text x="525.6" y="9.5">2</text>
<text x="566.6" y="9.5">1</text>
<text x="15.7" y="37">H</text>
<text x="584.7" y="37">H</text>
<text x="15.2" y="87">G</text>
<text x="584.2" y="87">G</text>
<text x="16.2" y="137">F</text>
<text x="585.2" y="137">F</text>
<text x="16.1" y="187">E</text>
<text x="585.1" y="187">E</text>
<text x="15.5" y="237">D</text>
<text x="584.5" y="237">D</text>
<text x="15.4" y="287">C</text>
<text x="584.4" y="287">C</text>
<text x="16" y="337">B</text>
<text x="585" y="337">B</text>
<text x="15.5" y="387">A</text>
<text x="584.5" y="387">A</text>
<text x="33.1" y="414.5">12</text>
<text x="74.1" y="414.5">11</text>
<text x="124.1" y="414.5">10</text>
<text x="175.6" y="414.5">9</text>
<text x="225.6" y="414.5">8</text>
<text x="275.6" y="414.5">7</text>
<text x="325.6" y="414.5">6</text>
<text x="375.6" y="414.5">5</text>
<text x="425.6" y="414.5">4</text>
<text x="475.6" y="414.5">3</text>
<text x="525.6" y="414.5">2</text>
<text x="566.6" y="414.5">1</text>
</g>
<g font-size="5">
<text x="23.8" y="17.2">DRAWING</text>
<text x="470" y="17.4">REV DESCRIPTION</text>
<text x="540.2" y="17.4">DATE</text>
<text x="562.8" y="17.4">REV NO</text>
<text x="21.6" y="371.8">NOTE :</text>
<text x="218.9" y="371.8">SPECIAL INSTRUCTION'S :</text>
</g>
<g font-size="4.2">
<text x="537.1" y="27.6">22-08-2025</text>
<text x="562.8" y="27.6">REV 00</text>
<text x="151.5" y="54.1">Concrete base structure is essential at the</text>
<text x="151.5" y="59.3">designated track area for track mouting &amp;</text>
<text x="151.5" y="64.6">anchor fastening.</text>
<text x="362.3" y="83.8">Here also concrete platform req</text>
<text x="483.2" y="79.3">Concrete Base</text>
<text x="362.3" y="89">for Track mounting</text>
<text x="483.2" y="95.4">Grass</text>
<text x="112.5" y="108.6">120.00</text>
<text x="356.3" y="112.9">There is a Step is present,</text>
<text x="484.2" y="112.6">Step</text>
<text x="356.3" y="118.1">req plane platform for</text>
<text x="289.8" y="123.4">Concrete base</text>
<text x="356.3" y="123.4">Deck Smooth operation/Movement</text>
<text x="122.5" y="127.5">Concrete base</text>
<text x="289.8" y="128.6">W120 X H 200 mm</text>
<text x="356.3" y="128.6">or To avoid Deflection of Deck</text>
<text x="484.2" y="131.4">Pool Cutout</text>
<text x="79" y="137.7" transform="rotate(-90 79 137.7)">1830.00</text>
<text x="122.5" y="132.7">W120 X H 200 mm</text>
<text x="174.6" y="145.7" transform="rotate(-90 174.6 145.7)">2630.00</text>
<text x="360.1" y="146.6">120.00</text>
<text x="150.6" y="154.7">3070.00</text>
<text x="179.3" y="152" transform="rotate(-90 179.3 152)">Parking Length</text>
<text x="261.8" y="154.6">3070.00</text>
<text x="85" y="161.1">60.00</text>
<text x="354.7" y="158.1">60.00</text>
<text x="109.7" y="165.3">60.00</text>
<text x="331.5" y="164.9">60.00</text>
<text x="376.9" y="177.1">620.00</text>
<text x="353.9" y="186.7">680.00</text>
<text x="262.9" y="193.5" transform="rotate(-90 262.9 193.5)">800.00</text>
<text x="22.9" y="209.6">MOTOR MOUNTING</text>
<text x="22.9" y="214.8">POSITION</text>
<text x="353.9" y="239.1">900.00</text>
<text x="115.4" y="243.4" transform="rotate(-90 115.4 243.4)">2100.00</text>
<text x="120.1" y="248.1" transform="rotate(-90 120.1 248.1)">Cutout Width</text>
<text x="169.8" y="259.1">3070.00</text>
<text x="285" y="259.1">3070.00</text>
<text x="268.7" y="275.4">5700.00</text>
<text x="263.3" y="280.1">Cutout Length</text>
<text x="384.8" y="291.1">Concrete base</text>
<text x="384.8" y="296.4">W120 X H 200 mm</text>
<text x="117.6" y="300.6">Concrete base</text>
<text x="117.6" y="305.8">W120 X H 200 mm</text>
<text x="262.9" y="306.5" transform="rotate(-90 262.9 306.5)">800.00</text>
<text x="336.6" y="311.4" transform="rotate(-90 336.6 311.4)">280.00</text>
<text x="91.9" y="314.7" transform="rotate(-90 91.9 314.7)">280.00</text>
<text x="109" y="333.3">120.00</text>
<text x="360.6" y="333.3">120.00</text>
<text x="119" y="350.5">TRACK CENTER</text>
<text x="300.6" y="355.9">TRACK CENTER</text>
<text x="408.3" y="360.3">TITLE - SWIMMING POOL ENCLOSER</text>
<text x="408.3" y="368.2">DWG NO - NTPL-294-PM-001</text>
</g>
<text font-size="3.9" x="483.2" y="407.7">A2</text>
<g font-size="3.5">
<text x="457" y="40.6">1.</text>
<text x="541.5" y="361.3">NIHVA TECHNOLOGIES</text>
<text x="541.5" y="364.9">PVT.LTD.PUNE</text>
<text x="430.9" y="377">NAME</text>
<text x="449.6" y="377">SIGNATURE</text>
<text x="477" y="377">DATE</text>
<text x="495" y="377">PRODUCT - SWIMMING POOL DECK</text>
<text x="495" y="383.3">PROJECT NO - NTPL-294-PM</text>
<text x="545.1" y="383.3">REVISION - 00</text>
<text x="413.3" y="384.1">DRAWN</text>
<text x="433.7" y="384.1">V.W.</text>
<text x="473.3" y="384.1">22-08-2025</text>
<text x="473.3" y="389.8">23-08-2025</text>
<text x="495" y="389.8">SITE LOCATION -</text>
<text x="545.1" y="389.8">WEIGHT -</text>
<text x="434.1" y="390.6">P.M.</text>
<text x="415.1" y="396.9">APPV'D</text>
<text x="434.6" y="396.9">V.T.</text>
<text x="473.3" y="396.5">23-08-2025</text>
<text x="494.8" y="396.5">MATRIAL -</text>
</g>
<g font-size="2.8">
<text x="541.5" y="368.3">Website - www.nihva.com</text>
<text x="417.6" y="390.6">CHK'D</text>
<text x="546.1" y="396.5">QTY - 1</text>
<text x="547.6" y="401.7">SCALE :</text>
<text x="407.7" y="402.2">If any queries contact - design@nihva.com</text>
<text x="407.7" y="407.7">ALL DIMENSION ARE IN mm</text>
<text x="494.8" y="402.7">PROJECTION</text>
<text x="494.8" y="406.5">METHOD:</text>
</g>
<text font-size="2" x="557.8" y="407.8">SHEET 1 OF 1</text>
</svg>
